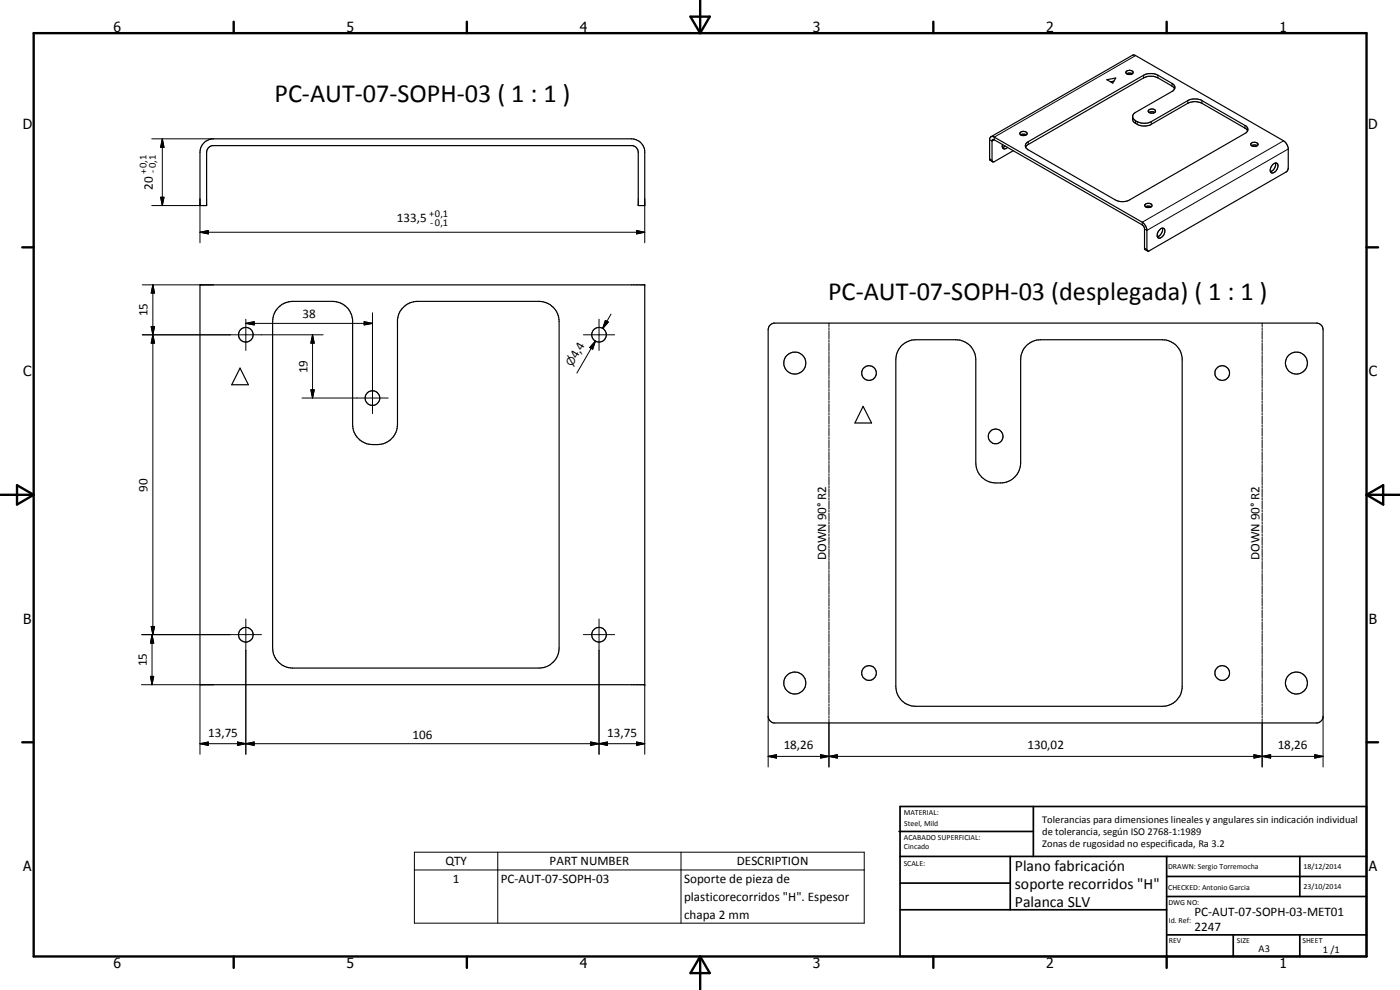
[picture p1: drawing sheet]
<svg xmlns="http://www.w3.org/2000/svg" width="420mm" height="297mm" viewBox="0 0 420 297" stroke-linecap="round" stroke-linejoin="round" font-family="sans-serif">
<g fill="none" stroke="#000" stroke-width=".35">
<path d="M306.1 39.8a1.17 1.17 0 0 1 1.2-.4 1.17 1.17 0 0 1 .9 .9 1.38 1.38 0 0 1-2.1-.2zM332.2 23.9l2.6-.5-.8 1.5zM334.3 24.3l-1.1 .3M338 21.5a1.28 1.28 0 0 1 2.1 .3 1.31 1.31 0 0 1-2.2 .1zM338.1 22.1l.6-.2 1.1 .2M344.8 32.9a1.09 1.09 0 0 1 1.2-.3 1.09 1.09 0 0 1 .7 .9 1.36 1.36 0 0 1-2.1-.1zM344.9 33.7l.6-.2 1 .2M352.5 26.7l-.5 .6-11.2 6.4-.7 .6a2.1 2.1 0 0 0-.1 1.9 4.5 4.5 0 0 0 5.5 1.1l11-6.3a4.9 4.9 0 0 1 4.2 0l13.2 7.6 .5 .6M352.5 26.7a1.29 1.29 0 0 0-.8-1.7l-4.2-2.4a4.8 4.8 0 0 0-4.3 0l-34.6 19.9a1.29 1.29 0 0 0-.9 1.2 1.29 1.29 0 0 0 .9 1.3l26.1 15a4.6 4.6 0 0 0 4.3 0l34.6-20a1.27 1.27 0 0 0 .9-1.2 1.27 1.27 0 0 0-.9-1.2l-12.9-7.4a4.7 4.7 0 0 0-4.2 0l-11 6.3a4.3 4.3 0 0 1-5.6-1.3M352.5 26.6l-.8-.8-4.2-2.4a4.8 4.8 0 0 0-4.3 0l-34.9 20.1-.5 .7M61.4 42.7l1.2-.7 1.4-.3h125.5a4 4 0 0 1 4 3.5v16.5h-2v-16a2.09 2.09 0 0 0-1.6-2h-126.2l-1.2 .7-.5 1.3v16h-2v-16l.3-1.5zM297.4 41l42.4-24.4 .6-.1 44.8 25.7 .9 1 .5 1.2v6.2l-.5 1-41.5 23.8-.4-.4v-6.2a3.6 3.6 0 0 0-1.4-2.1l-44.4-25.6a.82 .82 0 0 0-.9-.1 .82 .82 0 0 0-.5 .7v6.1l.9 .8"/>
<path d="M297.8 48.5l-.1-6.3 .4-.4 44.7 25.7 .7 1v6.1l.9 .7M300.9 43.3a.86 .86 0 0 0 .2 1.3 .86 .86 0 0 0 1.2-.4M301.7 43.8l-.8 .5M304.1 45.2l-5.7 3.3h-.6M306.3 40.5l.6-.2 1.1 .2M375.4 43.1a1.17 1.17 0 0 1 1.2-.5 1.17 1.17 0 0 1 .9 .9 1.11 1.11 0 0 1-1.2 .6 1.11 1.11 0 0 1-.9-1zM375.6 43.7l.9-.2 .8 .2M381.8 49.5a.96 .96 0 0 1 1.7-.2 2.09 2.09 0 0 1-1.9 2.6 1.61 1.61 0 0 1 .2-2.4zM382.8 48.9a2.26 2.26 0 0 1-1.5 2.6M343.7 61.4a1.13 1.13 0 0 1 1.1-.5 1.13 1.13 0 0 1 .9 .9 1.28 1.28 0 0 1-2.1-.3zM343.8 62.1l.6-.3 1.1 .3M348.1 68.8a.77 .77 0 0 1 .8-.4 .77 .77 0 0 1 .7 .7 2.05 2.05 0 0 1-2 2.3 1.87 1.87 0 0 1 .5-2.6z"/>
<path d="M348.8 68.5a2.26 2.26 0 0 1-1.5 2.5M60 85.5h133.5v119.9h-133.5zM83.6 92.2l1.4-1.1 2.2-.6 12.7-.1a6.1 6.1 0 0 1 5.9 5.5v31.5a6.2 6.2 0 0 0 7.5 6 6 6 0 0 0 6-6v-31.5a6.1 6.1 0 0 1 6-5.5h36.5a6.1 6.1 0 0 1 6 6v98a6.1 6.1 0 0 1-6 6h-74a6.1 6.1 0 0 1-6-6v-98a6 6 0 0 1 1.8-4.2zM231 97.7l1.2-.8h163.2a2.07 2.07 0 0 1 1.7 2v116a2.07 2.07 0 0 1-1.7 2h-163.2a2.07 2.07 0 0 1-1.7-2v-116zM72 110.4l2.5 5h-5zM270.6 103.7l1.4-1 1.7-.7 13.1-.1a5.9 5.9 0 0 1 6.1 6v31a6.2 6.2 0 0 0 7.4 6 6.1 6.1 0 0 0 6-6v-31a5.9 5.9 0 0 1 6-6h36.5a6 6 0 0 1 6 5.5v99.1a6 6 0 0 1-6 5.4h-73.9a6 6 0 0 1-6.1-6v-98a6.4 6.4 0 0 1 1.8-4.2zM259 121.9l2.6 5h-5z"/>
<circle cx="73.8" cy="100.4" r="2.19"/>
<circle cx="111.8" cy="119.4" r="2.2"/>
<circle cx="179.8" cy="100.4" r="2.2"/>
<circle cx="238.5" cy="108.9" r="3.3"/>
<circle cx="260.8" cy="111.9" r="2.2"/>
<circle cx="366.8" cy="111.9" r="2.2"/>
<circle cx="389.1" cy="108.9" r="3.3"/>
<circle cx="298.8" cy="130.9" r="2.23"/>
<circle cx="73.8" cy="190.4" r="2.2"/>
<circle cx="179.8" cy="190.5" r="2.2"/>
<circle cx="238.5" cy="204.9" r="3.3"/>
<circle cx="260.8" cy="201.9" r="2.21"/>
<circle cx="366.8" cy="201.9" r="2.2"/>
<circle cx="389.1" cy="204.9" r="3.3"/>
</g>
<g fill="#000">
<circle cx="193.5" cy="85.5" r=".18"/>
<circle cx="193.5" cy="205.4" r=".18"/>
</g>
<g fill="none" stroke="#000" stroke-width=".3">
<path d="M340.8 16.7l-42.4 24.4v.9l-.7 .3-.7-.3M340.8 36.2v.8M341.3 36.5v.8M343.2 22.6v.8M345.5 36.5v.8M347.5 22.6v.8M351.7 25v.8M356.5 30.2v.8M360.7 30.2v.8M373.6 37.6v.8M45.5 41.7h18.5M48.2 59.2h1l-.5 2.5z"/>
<path d="M48.7 41.7l.5 2.5h-1zM48.7 41.7v20M60 59.7v13.2M193.5 59.7v13.2M297 47.7l.7 .4M308.6 42.5v.8M385.2 42.2l-42.4 24.5v.8M386.6 44.7l-42.4 24.4-.7-.4M45.5 61.7h14.5M60 69.7l2.5-.5v1zM60 69.7h133.5M191 69.2l2.5 .5-2.5 .5z"/>
<path d="M343.5 74.5l.7 .3M42.7 85.5h21.3M45.4 98h1l-.5 2.5zM45.4 98l1 5h-1l1-5zM45.9 85.5l.5 2.4h-1zM45.9 85.5v104.9M73.8 97l2.5-.5v1zM73.8 95.8v9.4M73.8 97h38M109.3 96.5l2.5 .5-2.5 .5zM111.8 93.9v30.2M179.8 95.8v9.4"/>
<path d="M181.7 96.1l.9 .5-1.7 2zM183.4 94.2l-2.5 4.4M248.8 96.9v1.3M248.8 98.5v.6M248.8 99.4v2.4M378.8 96.9v1.3M378.8 98.5v.6M378.8 99.4v2.4M42.7 100.5h54.3M45.9 100.5l.5 2.5h-1zM90.6 119.4h25.9M93.3 117h1l-.5 2.4z"/>
<path d="M93.8 100.5l.5 2.5h-1zM93.8 100.5v18.9M175.1 100.5h9.4M178.7 102.4l-.8 2.4-.9-.5zM178.7 102.4l-1.3 2.1M178.7 102.4l-5.6 9.5M248.8 102.1v.6M248.8 103v2.4M248.8 105.7v.6M248.8 106.6v2.5M248.8 109.3v.7M248.8 110.3v2.4"/>
<path d="M248.8 113v.6M248.8 113.9v2.4M248.8 116.6v.6M248.8 117.5v2.5M378.8 102.1v.6M378.8 103v2.4M378.8 105.7v.6M378.8 106.6v2.5M378.8 109.3v.7M378.8 110.3v2.4M378.8 113v.6M378.8 113.9v2.4"/>
<path d="M378.8 116.6v.6M378.8 117.5v2.5M248.8 120.3v.6M248.8 121.2v2.4M248.8 123.9v.6M248.8 124.8v2.5M248.8 127.6v.5M248.8 128.4v2.5M248.8 131.2v.6M248.8 132.1v2.4M248.8 134.8v.6M248.8 135.7v2.4"/>
<path d="M248.8 138.4v.7M248.8 139.4v2.4M378.8 120.3v.6M378.8 121.2v2.4M378.8 123.9v.6M378.8 124.8v2.5M378.8 127.6v.5M378.8 128.4v2.5M378.8 131.2v.6M378.8 132.1v2.4M378.8 134.8v.6M378.8 135.7v2.4"/>
<path d="M378.8 138.4v.7M378.8 139.4v2.4M248.8 142.1v.6M248.8 143v2.4M248.8 145.7v.6M248.8 146.6v2.5M248.8 149.4v.6M248.8 150.3v2.4M248.8 153v.6M248.8 153.9v2.4M248.8 156.6v.6M248.8 157.5v2.4"/>
<path d="M378.8 142.1v.6M378.8 143v2.4M378.8 145.7v.6M378.8 146.6v2.5M378.8 149.4v.6M378.8 150.3v2.4M378.8 153v.6M378.8 153.9v2.4M378.8 156.6v.6M378.8 157.5v2.4M248.8 160.3v.6M248.8 161.2v2.4"/>
<path d="M248.8 163.9v.6M248.8 164.8v2.5M248.8 167.6v.5M248.8 168.4v2.5M248.8 171.2v.6M248.8 172.1v2.4M248.8 174.8v.6M248.8 175.7v2.4M248.8 178.4v.7M248.8 179.4v2.4M378.8 160.3v.6M378.8 161.2v2.4"/>
<path d="M378.8 163.9v.6M378.8 164.8v2.5M378.8 167.6v.5M378.8 168.4v2.5M378.8 171.2v.6M378.8 172.1v2.4M378.8 174.8v.6M378.8 175.7v2.4M378.8 178.4v.7M378.8 179.4v2.4M42.4 190.4h36.1M45.4 188h1l-.5 2.4z"/>
<path d="M45.6 190.4l.5 2.6h-.9zM45.6 190.4v15M73.8 185.7v40.6M175.1 190.4h9.4M179.8 185.7v40.6M248.8 182.1v.6M248.8 183v2.4M248.8 185.7v.6M248.8 186.6v2.5M248.8 189.4v.6M248.8 190.2v2.5M248.8 193v.6"/>
<path d="M248.8 193.9v2.4M248.8 196.6v.6M248.8 197.5v2.4M378.8 182.1v.6M378.8 183v2.4M378.8 185.7v.6M378.8 186.6v2.5M378.8 189.4v.6M378.8 190.2v2.5M378.8 193v.6M378.8 193.9v2.4M378.8 196.6v.6"/>
<path d="M378.8 197.5v2.4M42.4 205.4h21.6M45.2 202.9h.9l-.5 2.5zM60 205.4v20.9M193.5 205.4v20.9M230.5 214.9v15.2M248.8 200.3v.6M248.8 201.2v2.4M248.8 203.9v.6M248.8 204.8v2.5M248.8 207.5v.7M248.8 208.4v2.5"/>
<path d="M248.8 211.2v.6M248.8 212.1v2.4M248.8 214.8v.6M248.8 215.7v14.4M378.8 200.3v.6M378.8 201.2v2.4M378.8 203.9v.6M378.8 204.8v2.5M378.8 207.5v.7M378.8 208.4v2.5M378.8 211.2v.6M378.8 212.1v2.4"/>
<path d="M378.8 214.8v.6M378.8 215.7v14.4M397.1 214.9v15.2M60 223.1l2.5-.5v1zM60 223.1h133.5M71.3 222.6l2.5 .5-2.5 .5zM71.3 222.6l5 1v-1l-5 1zM73.8 223.1l2.5-.5v1zM177.3 222.6l2.5 .5-2.5 .5zM177.3 222.6l5 1v-1l-5 1zM179.8 223.1l2.5-.5v1zM191 222.6l2.5 .5-2.5 .5z"/>
<path d="M230.5 226.9l2.5-.5v1.1zM230.5 226.9h166.6M246.3 226.4l2.5 .5-2.5 .6zM246.3 226.4l5 1.1v-1.1l-5 1.1zM248.8 226.9l2.5-.5v1.1zM376.3 226.4l2.5 .5-2.5 .6zM378.8 226.9l2.5-.5v1.1zM394.6 226.4l2.5 .5-2.5 .6zM124.4 255.7h135v21.3h-135zM149.4 255.7v21.3M204.4 255.7v21.3M124.4 261h135"/>
</g>
<g fill="none" stroke="#000" stroke-width=".71">
<path d="M10.1 9.9h400v277.1h-400zM70.1 6.5v3.4M140.1 6.5v3.4M207.2 5h5.8l-2.9 4.9zM210.1 0v9.9M280.1 6.5v3.4M350.1 6.5v3.4M6.7 74.2h3.4M410.1 74.2h3.5M.1 148.5h10M5.1 145.6l5 2.9-5 2.9zM410.1 148.5h10"/>
<path d="M410.1 148.5l5-2.9v5.8zM6.7 222.7h3.4M410.1 222.7h3.5M70.1 287v3.4M140.1 287v3.4M210.1 287v10M210.1 287l2.9 5h-5.8zM280.1 287v3.4M350.1 287v3.4"/>
</g>
<g fill="none" stroke="#000" stroke-width=".51">
<path d="M269.8 249.5h40.3M270.1 242h140v45h-140zM270.1 257h140M303.2 257v16M310.1 242v15M350.1 257v30M390.1 257v12M270.1 265h33.1M270.1 273h80M350.1 269h60M350.1 263h60M350.1 280.5h60"/>
<path d="M370.1 280.5v6.5M390.1 280.5v6.5"/>
</g>
<g fill="#000">
<path d="M48.2 59.2h1l-.5 2.5zM48.7 41.7l.5 2.5h-1zM60 69.7l2.5-.5v1zM191 69.2l2.5 .5-2.5 .5zM45.4 98h1l-.5 2.5zM45.9 85.5l.5 2.4h-1zM73.8 97l2.5-.5v1zM109.3 96.5l2.5 .5-2.5 .5zM181.7 96.1l.9 .5-1.7 2zM45.9 100.5l.5 2.5h-1zM93.3 117h1l-.5 2.4zM93.8 100.5l.5 2.5h-1z"/>
<path d="M178.7 102.4l-.8 2.4-.9-.5zM45.4 188h1l-.5 2.4zM45.6 190.4l.5 2.6h-.9zM45.2 202.9h.9l-.5 2.5zM60 223.1l2.5-.5v1zM71.3 222.6l2.5 .5-2.5 .5zM73.8 223.1l2.5-.5v1zM177.3 222.6l2.5 .5-2.5 .5zM179.8 223.1l2.5-.5v1zM191 222.6l2.5 .5-2.5 .5zM230.5 226.9l2.5-.5v1.1zM246.3 226.4l2.5 .5-2.5 .6z"/>
<path d="M248.8 226.9l2.5-.5v1.1zM376.3 226.4l2.5 .5-2.5 .6zM378.8 226.9l2.5-.5v1.1zM394.6 226.4l2.5 .5-2.5 .6z"/>
</g>
<g font-size="7.9">
<text x="82.4" y="30.6">PC-AUT-07-SOPH-03 ( 1 : 1 )</text>
<text x="248.5" y="89.9">PC-AUT-07-SOPH-03 (desplegada) ( 1 : 1 )</text>
</g>
<g font-size="4.7">
<text x="304.6" y="261.2">Plano fabricación</text>
<text x="304.6" y="266.6">soporte recorridos &quot;H&quot;</text>
<text x="304.6" y="272">Palanca SLV</text>
</g>
<g font-size="4.2">
<text x="34" y="9.6">6</text>
<text x="104" y="9.6">5</text>
<text x="174" y="9.6">4</text>
<text x="244" y="9.6">3</text>
<text x="314" y="9.6">2</text>
<text x="384" y="9.6">1</text>
<text x="6.8" y="38.7">D</text>
<text x="410.6" y="38.7">D</text>
<text x="7" y="112.9">C</text>
<text x="410.8" y="112.9">C</text>
<text x="7" y="187.1">B</text>
<text x="410.8" y="187.1">B</text>
<text x="7" y="261.4">A</text>
<text x="410.8" y="261.4">A</text>
<text x="34" y="290.4">6</text>
<text x="104" y="290.4">5</text>
<text x="174" y="290.4">4</text>
<text x="244" y="290.4">3</text>
<text x="314" y="290.4">2</text>
<text x="384" y="290.4">1</text>
</g>
<g font-size="3.9">
<text x="45.8" y="56.9" transform="rotate(-90 45.8 56.9)">20</text>
<text x="119.1" y="66.5">133,5</text>
<text x="44.3" y="95" transform="rotate(-90 44.3 95)">15</text>
<text x="90.8" y="95.5">38</text>
<text x="173.1" y="107.8" transform="rotate(-60 173.1 107.8)">4,4</text>
<text x="92.3" y="112" transform="rotate(-90 92.3 112)">19</text>
<text x="44.3" y="147.5" transform="rotate(-90 44.3 147.5)">90</text>
<text x="248" y="168.1" transform="rotate(-90 248 168.1)">DOWN 90° R2</text>
<text x="378" y="168.1" transform="rotate(-90 378 168.1)">DOWN 90° R2</text>
<text x="44.1" y="199.9" transform="rotate(-90 44.1 199.9)">15</text>
<text x="62.4" y="221.1">13,75</text>
<text x="123.8" y="221.6">106</text>
<text x="182.2" y="221.1">13,75</text>
<text x="235.2" y="224.9">18,26</text>
<text x="308.3" y="224.9">130,02</text>
<text x="383.5" y="224.9">18,26</text>
<text x="133.7" y="259.6">QTY</text>
<text x="165" y="259.6">PART NUMBER</text>
<text x="221.1" y="259.6">DESCRIPTION</text>
<text x="135.9" y="265">1</text>
<text x="150.3" y="265">PC-AUT-07-SOPH-03</text>
<text x="205.3" y="265">Soporte de pieza de</text>
<text x="205.3" y="270.3">plasticorecorridos &quot;H&quot;. Espesor</text>
<text x="205.3" y="275.6">chapa 2 mm</text>
<text x="358.5" y="275">PC-AUT-07-SOPH-03-MET01</text>
<text x="358.5" y="279.4">2247</text>
</g>
<text font-size="3.3" x="171.7" y="110.2" transform="rotate(-60 171.7 110.2)">n</text>
<g font-size="3.1">
<text x="44.1" y="52.2" transform="rotate(-90 44.1 52.2)">+0,1</text>
<text x="46.8" y="51.9" transform="rotate(-90 46.8 51.9)">-0,1</text>
<text x="128.8" y="65.1">+0,1</text>
<text x="129.1" y="67.7">-0,1</text>
<text x="312.7" y="246.8">Tolerancias para dimensiones lineales y angulares sin indicación individual</text>
<text x="312.7" y="250.4">de tolerancia, según ISO 2768-1:1989</text>
<text x="312.7" y="254">Zonas de rugosidad no especificada, Ra 3.2</text>
<text x="377.7" y="285.6">A3</text>
<text x="397" y="285.9">1 /1</text>
</g>
<g font-size="2.4">
<text x="271.2" y="244.4">MATERIAL:</text>
<text x="271.3" y="252">ACABADO SUPERFICIAL:</text>
<text x="271.4" y="247.9">Steel, Mild</text>
<text x="271.3" y="254.6">Cincado</text>
<text x="271.2" y="259.7">SCALE:</text>
<text x="350.6" y="260.8">DRAWN: Sergio Torremocha</text>
<text x="391.2" y="260.6">18/12/2014</text>
<text x="350.6" y="267">CHECKED: Antonio Garcia</text>
<text x="391.2" y="266.7">23/10/2014</text>
<text x="350.6" y="271.4">DWG NO:</text>
<text x="350.8" y="276.9">Id. Ref:</text>
<text x="350.8" y="282.8">REV</text>
<text x="371.2" y="282.9">SIZE</text>
<text x="390.9" y="282.9">SHEET</text>
</g>
</svg>
